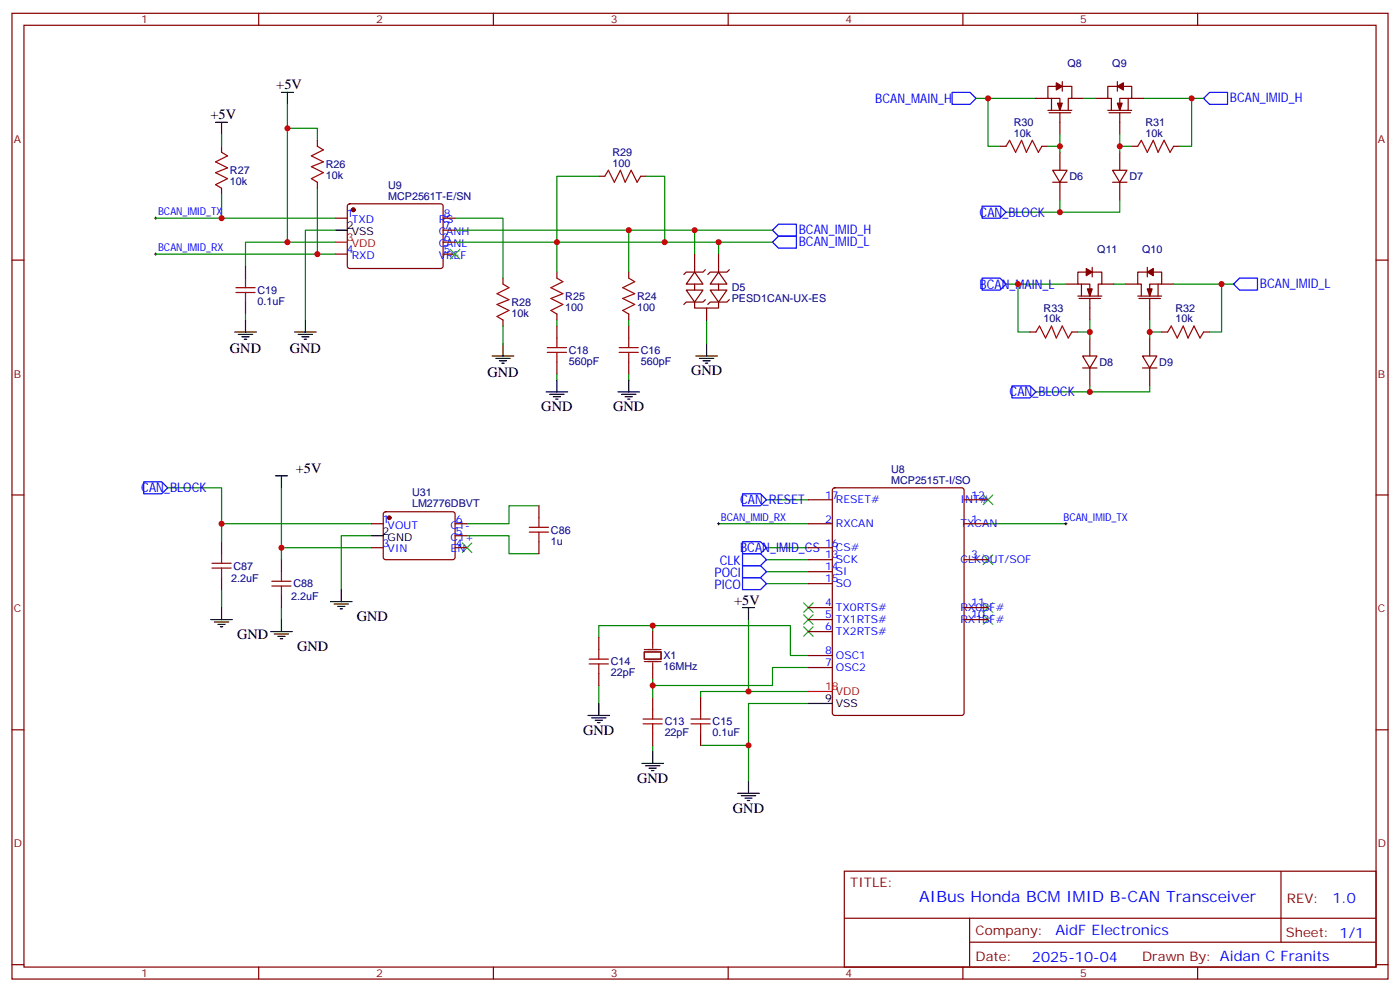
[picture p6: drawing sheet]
<svg xmlns="http://www.w3.org/2000/svg" width="412mm" height="292mm" viewBox="0 0 412 292" stroke-linecap="round" stroke-linejoin="round" font-family="sans-serif">
<g fill="none" stroke="#870000" stroke-width=".35">
<path d="M3.5 3.9h405.4v284.4h-405.4zM7.1 7.4h398.2v277.3h-398.2zM76.2 3.9v3.5M145.3 3.9v3.5M214.5 3.9v3.5M283.6 3.9v3.5M352.8 3.9v3.5M305.2 29h3.5M308.7 32.5h7M309 33.2h6.4M309.7 29v3.5M311.1 25.4h-2.4v3.6h3.5v3.5"/>
<path d="M312.2 33.2v6.3M312.9 25.4h2.8v3.6h-1v3.5M312.9 24v2.8M315.7 29h3.6M322.8 29h3.5M326.3 32.5h7.1M326.7 33.2h6.3M329.1 25.4h-2.8v3.6h1.1v3.5M329.1 24v2.8M329.8 33.2v6.3M330.9 25.4h2.5v3.6h-3.6v3.5M332.3 29v3.5"/>
<path d="M333.4 29h3.5M65.3 43.1v1.7M65.3 55.4v1.8M93.5 41.3v1.8M93.5 53.7v1.7M176.4 51.9h1.8M188.7 51.9h1.8M294.6 43.1h1.7M306.9 43.1h1.8M310.1 50.1h4.2l-2.1 3.6zM310.1 53.7h4.2M312.2 44.8v5.3"/>
<path d="M312.2 53.7v5.2M327.7 50.1h4.3l-2.2 3.6zM327.7 53.7h4.3M329.8 44.8v5.3M329.8 53.7v5.2M333.4 43.1h1.7M345.7 43.1h1.8M3.5 76.6h3.6M72.3 78.4v3.5M98.8 64.2h3.5M98.8 74.8h3.5M102.5 60.2l.5-.2 27.1 .1 .4 .6v17.9l-.7 .5-27.1-.1-.4-.6v-17.7z"/>
<path d="M130.5 64.2h3.6M130.5 74.8h3.6M130.5 71.3h3.6M130.5 67.8h3.6M204.6 74.8v5.3M207.8 79.4l-.7 .7h-5l-.7 .7M211.7 74.8v5.3M214.8 79.4l-.7 .7h-4.9l-.7 .7M321.7 78.7v2.8M338 78.7v2.8M405.3 76.6h3.6M72.3 88.9v3.6"/>
<path d="M148.2 81.9v1.7M148.2 94.2v1.8M164 80.1v1.8M164 92.5v1.7M164 96v3.5M185.2 80.1v1.8M185.2 92.5v1.7M185.2 96v3.5M202.1 85.4h5l-2.5 3.5zM204.6 80.1l2.5 3.5h-5zM204.6 88.9v1.8h7.1v-1.8M204.6 83.6v1.8"/>
<path d="M207.8 88.2l-.7 .7h-5l-.7 .7M208.1 90.7v3.5M209.2 85.4h4.9l-2.4 3.5zM211.7 80.1l2.4 3.5h-4.9zM211.7 83.6v1.8M214.8 88.2l-.7 .7h-4.9l-.7 .7M303.4 97.8h1.8M314 83.6h3.5M315.7 97.8h1.8M317.5 87.2h7.1M317.9 87.9h6.3M318.6 83.6v3.6"/>
<path d="M320 80.1h-2.5v3.5h3.5v3.6M321 87.9v6.3M321 99.5v5.3M321.7 80.1h2.9v3.5h-1.1v3.6M324.6 83.6h3.5M331.6 83.6h3.5M335.1 87.2h7.1M335.5 87.9h6.3M338 80.1h-2.9v3.5h1.1v3.6M338.7 87.9v6.3M338.7 99.5v5.3M339.7 80.1h2.5v3.5h-3.5v3.6"/>
<path d="M341.1 83.6v3.6M342.2 97.8h1.8M342.2 83.6h3.5M354.5 97.8h1.8M164 106.6v3.5M185.2 106.6v3.5M318.9 104.8h4.2l-2.1 3.5zM318.9 108.3h4.2M321 108.3v5.3M336.5 104.8h4.3l-2.1 3.5zM336.5 108.3h4.3M338.7 108.3v5.3"/>
<path d="M3.5 145.7h3.6M65.3 159.5v3.5M109.4 154.2h3.5M113.1 150.9l.5-.2h20l.5 .7-.1 13-.7 .4-20-.1-.4-.6v-12.7zM134.1 154.2h3.5M134.1 157.7h3.5M158.7 148.9v3.5M158.7 159.5v3.5M238.1 154.2h7.1M238.1 147.1h7.1M245.4 143.8l.5-.2h37.4l.6 .4 .1 65.9-.5 .7h-37.6l-.7-.4v-65.9zM284 154.2h7"/>
<path d="M284 147.1h7M405.3 145.7h3.6M65.3 170.1v3.5M82.9 164.8v3.5M82.9 175.4v3.5M109.4 161.3h3.5M134.1 161.3h3.5M238.1 164.8h7.1M238.1 178.9h7.1M238.1 168.3h7.1M238.1 171.8h7.1M238.1 161.3h7.1"/>
<path d="M284 164.8h7M284 178.9h7M176.4 187.7v3.5M176.4 198.3v3.5M192.3 185.9v3.6M192.3 196.5v3.6M238.1 182.4h7.1M238.1 185.9h7.1M238.1 196.5h7.1M238.1 193h7.1M284 182.4h7M3.5 214.9h3.6"/>
<path d="M192.3 205.4v3.5M192.3 215.9v3.6M206.4 205.4v3.5M206.4 215.9v3.6M405.3 214.9h3.6M248.7 256.5h156.6v28.2h-156.6zM377.3 256.5v20.9M248.7 270.4h156.5M285.6 277.4h119.6M285.6 270.4v14.1M3.5 284h3.6M76.2 284.7v3.6"/>
<path d="M145.3 284.7v3.6M214.5 284.7v3.6M283.6 284.7v3.6M352.8 284.7v3.6M405.3 284h3.6"/>
</g>
<g fill="none" stroke="#008700" stroke-width=".35">
<path d="M65.3 39.5v3.6M84.7 37.8h8.8v3.5M84.7 30.7v40.6h14.1M287.5 29h17.7M291 29v14.1h3.6M312.2 39.5v3.6h-3.5M319.3 29h3.5M329.8 39.5v3.6h3.6M336.9 29h17.6M351 29v14.1h-3.5M65.3 57.2v7M93.5 55.4v19.4"/>
<path d="M176.4 51.9h-12.4v28.2M190.5 51.9h5.3v19.4M312.2 58.9v3.6h17.6v-3.6M312.2 43.1v1.7M329.8 43.1v1.7M45.9 64.2h52.9M45.9 74.8h52.9M84.7 71.3h-12.4v7.1M98.8 67.8h-8.8v26.4M134.1 64.2h14.1v17.7M134.1 67.8h93.4M134.1 71.3h93.4"/>
<path d="M185.2 67.8v12.3M204.6 67.8v7M211.7 71.3v3.5M296.3 62.5h15.9M72.3 92.5v1.7M148.2 96v5.3M164 94.2v1.8M185.2 94.2v1.8M208.1 94.2v7.1M296.3 83.6h17.7M299.9 83.6v14.2h3.5M321 94.2v3.6h-3.5"/>
<path d="M321 97.8v1.7M328.1 83.6h3.5M338.7 94.2v3.6h3.5M338.7 97.8v1.7M345.7 83.6h17.7M359.8 83.6v14.2h-3.5M164 110.1v1.8M185.2 110.1v1.8M305.2 115.4h15.8M321 113.6v1.8h17.7v-1.8M49.4 143.6h15.9v10.6M82.9 143.6v17.7h26.5"/>
<path d="M109.4 154.2h-44.1v5.3M109.4 157.7h-8.9v15.9M137.6 157.7h12.3v5.3h8.8M158.7 148.9h-8.8v5.3h-12.3M211.7 154.2h26.4M225.8 147.1h12.3M291 154.2h23M65.3 173.6v5.3M82.9 161.3v3.5M82.9 178.9v3.5M225.8 164.8h12.3M225.8 161.3h12.3"/>
<path d="M225.8 168.3h12.3M225.8 171.8h12.3M192.3 184.2h-15.9v3.5M192.3 185.9v-1.7h40.5v8.8h5.3M220.5 182.4v21.2h17.6M238.1 196.5h-10.6v5.3h-35.2v3.6M176.4 201.8v5.3M192.3 200.1v1.7M192.3 219.5v1.7M206.4 219.5h14.1M220.5 203.6h-14.1v1.8M238.1 207.1h-17.6v22.9"/>
</g>
<g fill="none" stroke="#00f" stroke-width=".35">
<path d="M280.5 27.2h5.3l1.7 1.8-1.7 1.7h-5.3zM354.5 29l1.8-1.8h5.3v3.5h-5.3zM227.5 67.8l1.8-1.8h5.3v3.5h-5.3zM227.5 71.3l1.8-1.8h5.3v3.6h-5.3zM289.3 60.7h5.3l1.7 1.8-1.7 1.7h-5.3zM289.3 81.9h5.3l1.7 1.7-1.7 1.8h-5.3zM365.1 81.9h5.3v3.5h-5.3l-1.7-1.8zM298.1 113.6h5.3l1.8 1.8-1.8 1.8h-5.3zM42.3 141.9h5.3l1.8 1.7-1.8 1.8h-5.3zM218.7 159.5h5.3l1.8 1.8-1.8 1.7h-5.3zM218.7 145.4h5.3l1.8 1.7-1.8 1.8h-5.3zM218.7 163h5.3l1.8 1.8-1.8 1.7h-5.3z"/>
<path d="M218.7 170.1h5.3l1.8 1.7-1.8 1.8h-5.3zM218.7 166.5h5.3l1.8 1.8-1.8 1.8h-5.3z"/>
</g>
<path d="M45.5 74.8h.7M45.5 64.2h.7M45.9 63.9v.7M45.9 74.5v.7M211.3 154.2h.7M211.7 153.8v.8M313.6 154.2h.7M314 153.8v.8" fill="none" stroke="#000" stroke-width=".29"/>
<g fill="none" stroke="#3c3" stroke-width=".35">
<path d="M132.6 73.4l2.9 2.8M135.5 73.4l-2.9 2.8M136.2 159.8l2.8 2.9M139 159.8l-2.8 2.9M289.6 145.7l2.9 2.9M292.5 145.7l-2.9 2.9M236.7 177.5l2.8 2.8M239.5 177.5l-2.8 2.8M289.6 177.5l2.9 2.8M289.6 163.4l2.9 2.8M292.5 177.5l-2.9 2.8M292.5 163.4l-2.9 2.8"/>
<path d="M236.7 181l2.8 2.8M236.7 184.5l2.8 2.9M239.5 181l-2.8 2.8M239.5 184.5l-2.8 2.9M289.6 181l2.9 2.8M292.5 181l-2.9 2.8"/>
</g>
<g fill="none" stroke="#a10000" stroke-width=".35">
<path d="M65.3 44.8l1.7 1.1-3.5 1.8 3.5 1.7-3.5 1.4 3.5 1.8-3.5 1.8 1.8 1M93.5 43.1l1.7 1-3.5 1.8 3.5 1.8-3.5 1.4 3.5 1.7-3.5 1.8 1.8 1.1M178.2 51.9l1-1.8 1.8 3.6 1.7-3.6 1.4 3.6 1.8-3.6 1.8 3.6 1-1.8M296.3 43.1l1.1-1.8 1.8 3.5 1.7-3.5 1.4 3.5 1.8-3.5 1.8 3.5 1-1.7M335.1 43.1l1.1-1.8 1.8 3.5 1.7-3.5 1.4 3.5 1.8-3.5 1.8 3.5 1-1.7M69.5 86.1h5.6M69.5 84.7h5.6M72.3 81.9v2.8M72.3 86.1v2.8M148.2 83.6l1.7 1.1-3.5 1.8 3.5 1.7-3.5 1.4 3.5 1.8-3.5 1.8 1.8 1M164 99.5v2.8M164 81.9l1.8 1-3.5 1.8 3.5 1.8-3.5 1.4 3.5 1.7-3.5 1.8 1.7 1.1"/>
<path d="M185.2 99.5v2.8M185.2 81.9l1.8 1-3.6 1.8 3.6 1.8-3.6 1.4 3.6 1.7-3.6 1.8 1.8 1.1M305.2 97.8l1-1.8 1.8 3.5 1.7-3.5 1.4 3.5 1.8-3.5 1.8 3.5 1-1.7M344 97.8l1-1.8 1.8 3.5 1.7-3.5 1.5 3.5 1.7-3.5 1.8 3.5 1-1.7M161.2 103.8h5.7M161.2 102.3h5.7M164 103.8v2.8M182.4 103.8h5.6M182.4 102.3h5.6M185.2 103.8v2.8M155.9 156.7h5.7M155.9 155.3h5.7"/>
<path d="M158.7 152.4v2.9M158.7 156.7v2.8M62.4 167.3h5.7M62.4 165.8h5.7M65.3 163v2.8M65.3 167.3v2.8M80.1 172.5h5.6M80.1 171.1h5.6M82.9 168.3v2.8M82.9 172.5v2.9M173.6 195.5h5.6M173.6 194.1h5.6"/>
<path d="M176.4 191.2v2.9M176.4 195.5v2.8M189.4 213.1h5.7M189.4 211.7h5.7M192.3 208.9v2.8M192.3 213.1v2.8M203.6 213.1h5.6M203.6 211.7h5.6M206.4 208.9v2.8M206.4 213.1v2.8"/>
</g>
<g fill="none" stroke="#000" stroke-width=".35">
<path d="M63.5 36h3.5M65.3 36v3.5M82.9 27.2h3.5M84.7 27.2v3.5M98.8 67.8h3.5M69.1 97.8h6.4M70.2 98.5h4.2M71.3 99.2h2.1M72 99.9h.7M72.3 94.2v3.6M86.8 97.8h6.3M87.8 98.5h4.3"/>
<path d="M88.9 99.2h2.1M89.6 99.9h.7M90 94.2v3.6M145 104.8h6.3M146 105.5h4.3M147.1 106.2h2.1M147.8 106.9h.7M148.2 101.3v3.5M160.9 115.4h6.3M161.9 116.1h4.3M163 116.8h2.1M163.7 117.5h.7"/>
<path d="M164 111.9v3.5M182 115.4h6.4M183.1 116.1h4.2M184.1 116.8h2.2M184.9 117.5h.7M185.2 111.9v3.5M205 104.8h6.3M206 105.5h4.3M207.1 106.2h2.1M207.8 106.9h.7M208.1 101.3v3.5M81.1 140.1h3.6"/>
<path d="M82.9 140.1v3.5M109.4 157.7h3.5M65.3 178.9v3.5M97.4 177.1h6.3M98.4 177.8h4.3M99.5 178.5h2.1M100.2 179.2h.7M100.5 173.6v3.5M218.7 178.9h3.5M220.5 178.9v3.5M62.1 182.4h6.3M63.1 183.1h4.3"/>
<path d="M64.2 183.8h2.1M64.9 184.5h.7M79.7 185.9h6.4M80.8 186.7h4.2M81.8 187.4h2.2M82.5 188.1h.8M82.9 182.4v3.5M173.2 210.6h6.4M174.3 211.3h4.2M175.3 212.1h2.1M176 212.8h.7M176.4 207.1v3.5"/>
<path d="M238.1 207.1h7.1M189.1 224.8h6.3M190.1 225.5h4.3M191.2 226.2h2.1M191.9 226.9h.7M192.3 221.2v3.6M217.3 233.6h6.4M218.4 234.3h4.2M219.4 235h2.1M220.1 235.7h.7M220.5 230v3.6"/>
</g>
<path d="M98.8 71.3h3.5M238.1 203.6h7.1" fill="none" stroke="#f00" stroke-width=".35"/>
<path d="M189.8 191.9h4.9v2.2h-4.9zM189.8 194.8h4.9M189.8 191.2h4.9M192.3 189.5v1.4M192.3 195.1v1.4" fill="none" stroke="#870012" stroke-width=".35"/>
<g fill="#870000" stroke="#870000" stroke-width=".35">
<path d="M311.5 30.4h1.4l-.7 2.1z"/>
<path d="M311.1 24.4l1.8 1-1.8 1.1z"/>
<path d="M329.1 30.4h1.5l-.8 2.1z"/>
<path d="M329.1 25.4l1.8-1v2.1z"/>
<path d="M338 85.1h1.4l-.7 2.1z"/>
<path d="M338 80.1l1.7-1v2.1z"/>
<path d="M320.3 85.1h1.4l-.7 2.1z"/>
<path d="M320 79.1l1.7 1-1.7 1.1z"/>
<circle cx="104.1" cy="61.8" r=".53"/>
<circle cx="114.7" cy="152.4" r=".53"/>
</g>
<g fill="#c00">
<circle cx="192.3" cy="184.2" r=".88"/>
<circle cx="220.5" cy="203.6" r=".88"/>
<circle cx="220.5" cy="219.5" r=".88"/>
<circle cx="192.3" cy="201.8" r=".88"/>
<circle cx="211.7" cy="71.3" r=".88"/>
<circle cx="204.6" cy="67.8" r=".88"/>
<circle cx="185.2" cy="67.8" r=".88"/>
<circle cx="164" cy="71.3" r=".88"/>
<circle cx="84.7" cy="37.8" r=".88"/>
<circle cx="93.5" cy="74.8" r=".88"/>
<circle cx="65.3" cy="64.2" r=".88"/>
<circle cx="84.7" cy="71.3" r=".88"/>
<circle cx="195.8" cy="71.3" r=".88"/>
<circle cx="291" cy="29" r=".88"/>
<circle cx="351" cy="29" r=".88"/>
<circle cx="359.8" cy="83.6" r=".88"/>
<circle cx="299.9" cy="83.6" r=".88"/>
<circle cx="312.2" cy="43.1" r=".88"/>
<circle cx="329.8" cy="43.1" r=".88"/>
<circle cx="312.2" cy="62.5" r=".88"/>
<circle cx="321" cy="115.4" r=".88"/>
<circle cx="321" cy="97.8" r=".88"/>
<circle cx="338.7" cy="97.8" r=".88"/>
<circle cx="65.3" cy="154.2" r=".88"/>
<circle cx="82.9" cy="161.3" r=".88"/>
</g>
<text font-size="4.6" fill="#00f" x="270.8" y="265.5">AIBus Honda BCM IMID B-CAN Transceiver</text>
<g font-size="4.2">
<text x="81.4" y="26.1">+5V</text>
<text x="62" y="34.9">+5V</text>
<text x="67.7" y="103.9">GND</text>
<text x="85.4" y="103.9">GND</text>
<text x="143.6" y="111">GND</text>
<text x="203.6" y="110.5">GND</text>
<text x="159.5" y="121">GND</text>
<text x="180.6" y="121">GND</text>
<text x="87.1" y="139.4">+5V</text>
<text x="216.3" y="178.2">+5V</text>
<text x="105.1" y="182.8">GND</text>
<text x="69.8" y="188.1">GND</text>
<text x="87.5" y="191.6">GND</text>
<text x="171.8" y="216.3">GND</text>
<text x="187.7" y="230.4">GND</text>
<text x="215.9" y="239.2">GND</text>
</g>
<g font-size="4.2" fill="#00f">
<text x="392.5" y="265.8">1.0</text>
<text x="310.9" y="275.3">AidF Electronics</text>
<text x="304" y="283.1">2025-10-04</text>
</g>
<g font-size="3.9" fill="#00f">
<text x="257.8" y="30.3">BCAN_MAIN_H</text>
<text x="362.3" y="30.1">BCAN_IMID_H</text>
<text x="288.6" y="63.8">CAN_BLOCK</text>
<text x="235.3" y="68.9">BCAN_IMID_H</text>
<text x="235.3" y="72.4">BCAN_IMID_L</text>
<text x="288.6" y="85">BCAN_MAIN_L</text>
<text x="371.1" y="84.7">BCAN_IMID_L</text>
<text x="297.4" y="116.7">CAN_BLOCK</text>
<text x="41.6" y="144.9">CAN_BLOCK</text>
<text x="218" y="148.5">CAN_RESET</text>
<text x="212" y="166.3">CLK</text>
<text x="218" y="162.6">BCAN_IMID_CS</text>
<text x="210.5" y="173.3">PICO</text>
<text x="210.5" y="169.8">POCI</text>
</g>
<g font-size="3.9" fill="#800">
<text x="250.5" y="261.1">TITLE:</text>
<text x="379.1" y="265.8">REV:</text>
<text x="287.4" y="275.3">Company:</text>
<text x="378.7" y="275.9">Sheet: 1/1</text>
<text x="287.4" y="283">Date:</text>
<text x="336.4" y="283.1">Drawn By: Aidan C Franits</text>
</g>
<g font-size="3.2" fill="#800">
<text x="41.6" y="6.9">1</text>
<text x="110.8" y="6.9">2</text>
<text x="179.9" y="6.9">3</text>
<text x="249.1" y="6.9">4</text>
<text x="318.2" y="6.9">5</text>
<text x="4.1" y="42">A</text>
<text x="405.9" y="42">A</text>
<text x="4.1" y="111.2">B</text>
<text x="405.9" y="111.2">B</text>
<text x="4.1" y="180.3">C</text>
<text x="405.9" y="180.3">C</text>
<text x="4.1" y="249.4">D</text>
<text x="405.9" y="249.4">D</text>
<text x="41.6" y="287.7">1</text>
<text x="110.8" y="287.7">2</text>
<text x="179.9" y="287.7">3</text>
<text x="249.1" y="287.7">4</text>
<text x="318.2" y="287.7">5</text>
</g>
<g font-size="3.2" fill="#000080">
<text x="314.4" y="19.7">Q8</text>
<text x="327.6" y="19.7">Q9</text>
<text x="298.6" y="40.3">10k</text>
<text x="298.6" y="37.1">R30</text>
<text x="337.4" y="40.3">10k</text>
<text x="337.4" y="37.1">R31</text>
<text x="180.4" y="45.8">R29</text>
<text x="67.7" y="51.2">R27</text>
<text x="96" y="52.7">10k</text>
<text x="96" y="49.5">R26</text>
<text x="180.4" y="49.1">100</text>
<text x="315" y="53">D6</text>
<text x="332.7" y="53">D7</text>
<text x="67.7" y="54.5">10k</text>
<text x="114.3" y="58.9">MCP2561T-E/SN</text>
<text x="114.3" y="55.8">U9</text>
<text x="323.2" y="74.4">Q11</text>
<text x="336.5" y="74.4">Q10</text>
<text x="75.8" y="89.8">0.1uF</text>
<text x="75.9" y="86.5">C19</text>
<text x="166.5" y="88.3">R25</text>
<text x="187.7" y="88.3">R24</text>
<text x="215.5" y="88.9">PESD1CAN-UX-ES</text>
<text x="215.5" y="85.8">D5</text>
<text x="150.6" y="93.3">10k</text>
<text x="150.6" y="90">R28</text>
<text x="166.5" y="91.5">100</text>
<text x="187.7" y="91.5">100</text>
<text x="307.4" y="94.9">10k</text>
<text x="307.4" y="91.8">R33</text>
<text x="346.2" y="94.9">10k</text>
<text x="346.2" y="91.8">R32</text>
<text x="167.6" y="107.4">560pF</text>
<text x="167.6" y="104.2">C18</text>
<text x="188.7" y="107.4">560pF</text>
<text x="188.7" y="104.2">C16</text>
<text x="323.8" y="107.7">D8</text>
<text x="341.5" y="107.7">D9</text>
<text x="262.5" y="142.6">MCP2515T-I/SO</text>
<text x="262.5" y="139.4">U8</text>
<text x="121.4" y="149.3">LM2776DBVT</text>
<text x="121.4" y="146.1">U31</text>
<text x="162.3" y="160.3">1u</text>
<text x="162.3" y="157.1">C86</text>
<text x="68.8" y="167.7">C87</text>
<text x="68.1" y="171.2">2.2uF</text>
<text x="86.4" y="173">C88</text>
<text x="85.7" y="176.5">2.2uF</text>
<text x="179.9" y="195.9">C14</text>
<text x="195.4" y="197.4">16MHz</text>
<text x="195.4" y="194.1">X1</text>
<text x="179.9" y="199.1">22pF</text>
<text x="195.8" y="213.5">C13</text>
<text x="209.9" y="213.5">C15</text>
<text x="195.8" y="216.8">22pF</text>
<text x="209.9" y="216.8">0.1uF</text>
</g>
<g font-size="3.2" fill="#00f">
<text x="46.6" y="63.4">BCAN_IMID_TX</text>
<text x="102.1" y="63.9">1</text>
<text x="103.6" y="65.7">TXD</text>
<text x="129.2" y="65.7">RS</text>
<text x="130.7" y="63.9">8</text>
<text x="129.2" y="69.2">CANH</text>
<text x="130.7" y="70.9">6</text>
<text x="130.7" y="67.4">7</text>
<text x="46.6" y="73.9">BCAN_IMID_RX</text>
<text x="102.1" y="74.5">4</text>
<text x="103.6" y="76.2">RXD</text>
<text x="129.2" y="76.2">VREF</text>
<text x="129.2" y="72.7">CANL</text>
<text x="130.7" y="74.5">5</text>
<text x="243.1" y="146.8">17</text>
<text x="246.2" y="148.2">RESET#</text>
<text x="282.9" y="148.2">INT#</text>
<text x="286.1" y="146.8">12</text>
<text x="112.7" y="153.8">1</text>
<text x="114.2" y="155.6">VOUT</text>
<text x="132.8" y="155.6">C1-</text>
<text x="134.2" y="153.8">6</text>
<text x="212.4" y="153.3">BCAN_IMID_RX</text>
<text x="243.1" y="153.8">2</text>
<text x="246.2" y="155.3">RXCAN</text>
<text x="282.9" y="155.3">TXCAN</text>
<text x="286.1" y="153.8">1</text>
<text x="313.3" y="153.3">BCAN_IMID_TX</text>
<text x="112.7" y="160.9">3</text>
<text x="132.8" y="159.1">C1+</text>
<text x="134.2" y="160.9">4</text>
<text x="134.2" y="157.4">5</text>
<text x="243.1" y="160.9">16</text>
<text x="114.2" y="162.7">VIN</text>
<text x="132.8" y="162.7">EN</text>
<text x="243.1" y="164.4">13</text>
<text x="243.1" y="168">14</text>
<text x="246.2" y="165.8">SCK</text>
<text x="246.2" y="162.3">CS#</text>
<text x="282.9" y="165.8">CLKOUT/SOF</text>
<text x="286.1" y="164.4">3</text>
<text x="243.1" y="171.5">15</text>
<text x="246.2" y="169.4">SI</text>
<text x="246.2" y="172.9">SO</text>
<text x="243.1" y="178.5">4</text>
<text x="246.2" y="180">TX0RTS#</text>
<text x="282.9" y="180">RX0BF#</text>
<text x="286.1" y="178.5">11</text>
<text x="243.1" y="182.1">5</text>
<text x="243.1" y="185.6">6</text>
<text x="246.2" y="183.5">TX1RTS#</text>
<text x="282.9" y="183.5">RX1BF#</text>
<text x="286.1" y="182.1">10</text>
<text x="246.2" y="187">TX2RTS#</text>
<text x="243.1" y="196.2">7</text>
<text x="243.1" y="192.7">8</text>
<text x="246.2" y="197.6">OSC2</text>
<text x="246.2" y="194.1">OSC1</text>
</g>
<g font-size="3.2">
<text x="102.1" y="67.4">2</text>
<text x="103.6" y="69.2">VSS</text>
<text x="112.7" y="157.4">2</text>
<text x="114.2" y="159.1">GND</text>
<text x="243.1" y="206.8">9</text>
<text x="246.2" y="208.2">VSS</text>
</g>
<g font-size="3.2" fill="#f00">
<text x="102.1" y="70.9">3</text>
<text x="103.6" y="72.7">VDD</text>
<text x="243.1" y="203.2">18</text>
<text x="246.2" y="204.6">VDD</text>
</g>
</svg>
